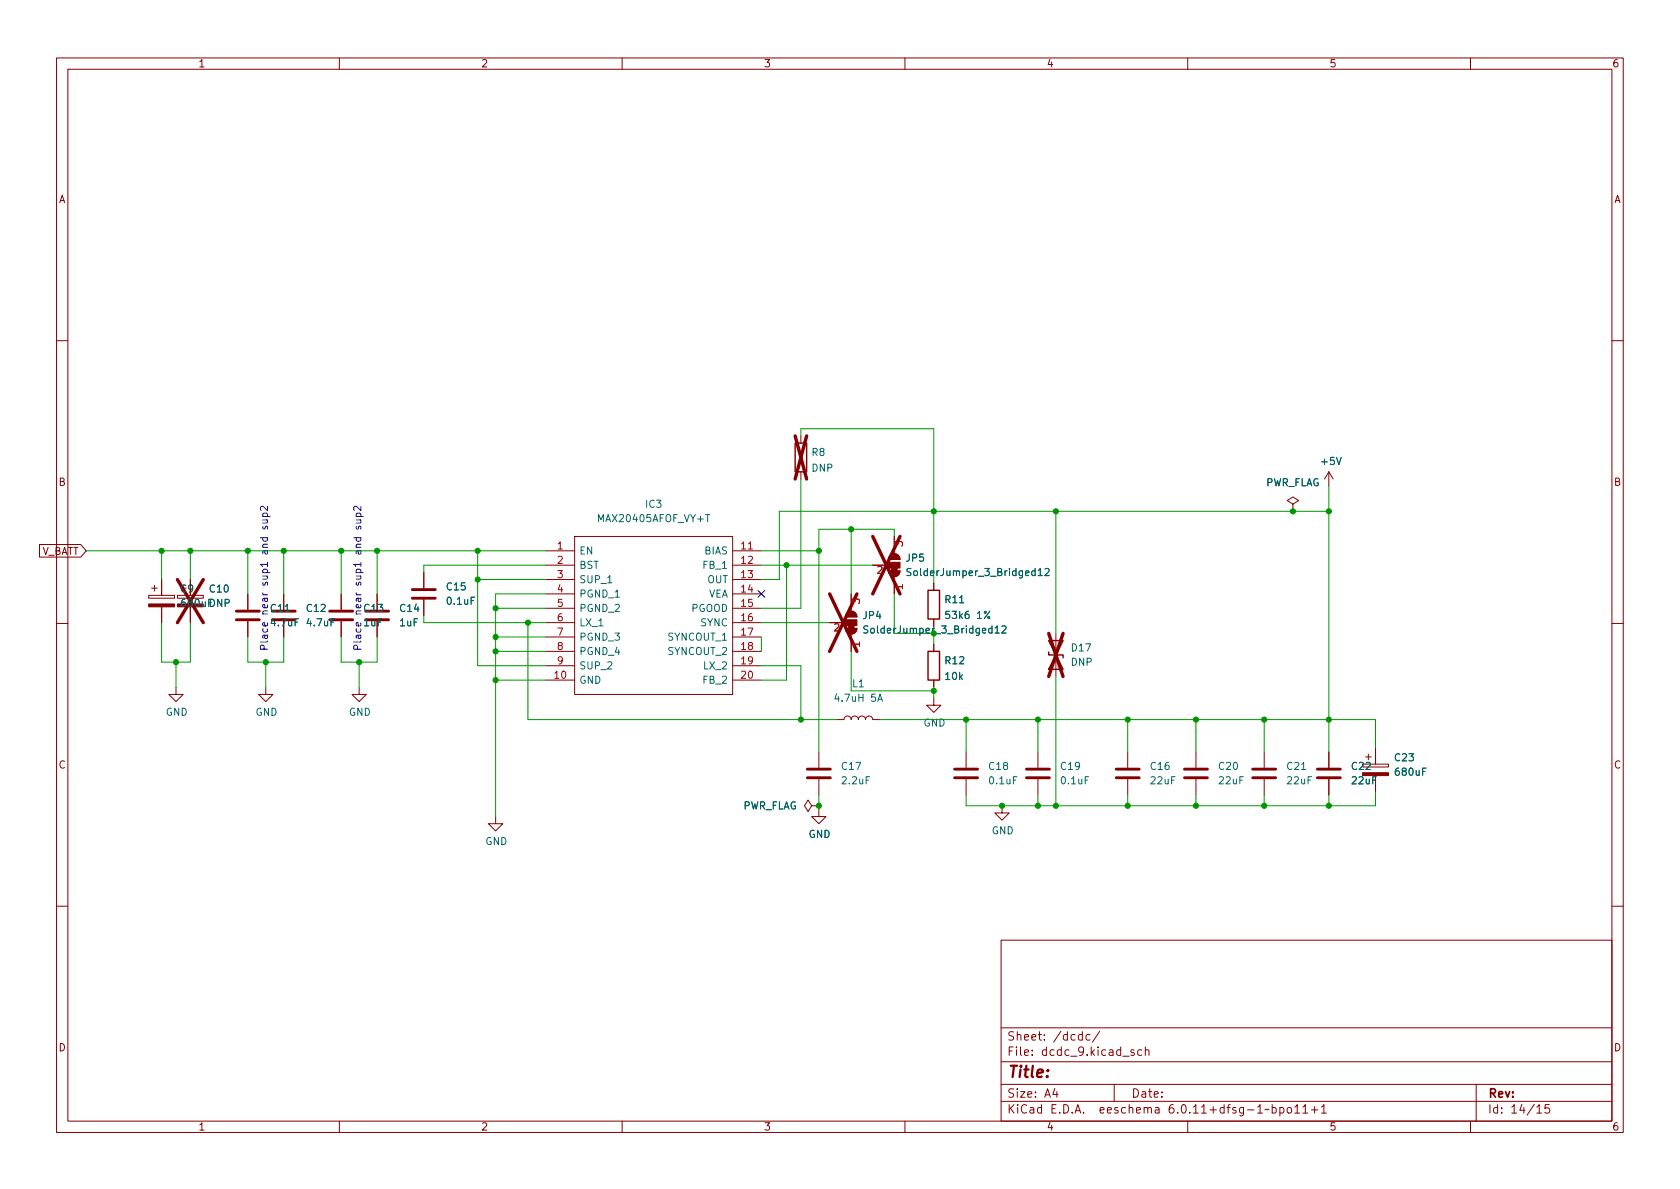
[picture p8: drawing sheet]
<svg xmlns="http://www.w3.org/2000/svg" width="297mm" height="210mm" viewBox="0 0 297 210" stroke-linecap="round" stroke-linejoin="round" font-family="sans-serif">
<g fill="none" stroke="#840000" stroke-width=".18">
<path d="M10 10.2h277v190.1h-277zM12 12.2h273v186.1h-273zM60 10.2v2M110 10.2v2M160 10.2v2M210 10.2v2M260 10.2v2M10 60.2h2M141.6 77.1v1.3M285 60.2h2M7 96.3h7.3l.9 1.1-.9 1.1h-7.3zM96.5 99.9h5.1"/>
<path d="M96.5 97.4h5.1M101.6 94.9h27.9v27.9h-27.9zM129.5 99.9h5.1M129.5 97.4h5.1M141.6 83.4v1.3M154.3 99.9h2.8M157.4 98.2a1.02 1.02 0 0 1 1.1-.2 1.02 1.02 0 0 1 .6 .9h-2zM158.1 94.9v3M228.6 89.1l1-.6-1-.6-1 .6 1 .6v1.3M228.6 90.4h.1M234.9 83.4v2.6M234.9 83.4l-.7 1.3"/>
<path d="M234.9 83.4l.8 1.3M10 110.2h2M26.3 105.3h4.6v.5h-4.6zM26.8 104h1M27.3 103.5v1M28.6 102.5v2.8M28.6 107.3v2.8M31.4 105.3h4.5v.5h-4.5zM33.7 102.5v2.8M33.7 107.3v2.8M43.8 105v2.8M43.8 109.8v2.8"/>
<path d="M50.2 105v2.8M50.2 109.8v2.8M60.3 105v2.8M60.3 109.8v2.8M66.7 105v2.8M66.7 109.8v2.8M74.9 101.2v2.8M74.9 106v2.8M96.5 110.1h5.1M96.5 102.5h5.1M96.5 105h5.1M96.5 107.6h5.1"/>
<path d="M96.5 112.6h5.1M96.5 115.2h5.1M96.5 117.7h5.1M129.5 110.1h5.1M129.5 102.5h5.1M129.5 105h5.1M129.5 107.6h5.1M129.5 112.6h5.1M129.5 115.2h5.1M129.5 117.7h5.1M146.7 110.1h2.8M149.5 111.1h2a1.02 1.02 0 0 1-1 1 1.02 1.02 0 0 1-1-1z"/>
<path d="M149.8 108.4a1.02 1.02 0 0 1 1.1-.3 1.02 1.02 0 0 1 .6 1h-2zM150.5 105v3.1M150.5 112.1v3.1M157.1 101h2a1.02 1.02 0 0 1-1 1 1.02 1.02 0 0 1-1-1zM158.1 102v3M165.1 103.1v1.3M165.1 109.5v1.2M165.1 113.9v1.3M186.7 112v7.6M285 110.2h2M31.1 121.5v1.3h1.3l-1.3 1.3-1.3-1.3h1.3M47 121.5v1.3h1.3l-1.3 1.3-1.3-1.3h1.3"/>
<path d="M63.5 121.5v1.3h1.3l-1.3 1.3-1.3-1.3h1.3M96.5 120.3h5.1M129.5 120.3h5.1M144.8 133v2.8M144.8 137.8v2.8M148 127.2h1.2a.64 .64 0 0 1 .7-.6 .64 .64 0 0 1 .6 .6 .64 .64 0 0 1 .6-.6 .64 .64 0 0 1 .7 .6 .64 .64 0 0 1 .6-.6 .64 .64 0 0 1 .6 .6 .64 .64 0 0 1 .7-.6 .64 .64 0 0 1 .6 .6h1.3M165.1 123.4v1.3h1.3l-1.3 1.3-1.3-1.3h1.3M165.1 120.3v1.2M170.8 133v2.8M170.8 137.8v2.8M183.5 133v2.8M183.5 137.8v2.8"/>
<path d="M199.4 133v2.8M199.4 137.8v2.8M211.5 133v2.8M211.5 137.8v2.8M223.5 133v2.8M223.5 137.8v2.8M234.9 133v2.8M234.9 137.8v2.8M240.9 135.1h4.6v.5h-4.6zM241.4 133.9h1M241.9 133.3v1.1M243.2 132.3v2.8"/>
<path d="M243.2 137.2v2.7M87.6 144.4v1.3h1.3l-1.3 1.2-1.2-1.2h1.2M143.5 142.5l-.6-1-.7 1 .7 1 .6-1h1.3M144.8 143.1v1.3h1.2l-1.2 1.3-1.3-1.3h1.3M144.8 142.5h.1M177.2 142.5v1.3h1.2l-1.2 1.2-1.3-1.2h1.3M10 160.2h2M177 166.3h108v32h-108zM285 160.2h2M60 198.3v2M110 198.3v2M160 198.3v2"/>
<path d="M177 194.8h108M177 191.8h108M177 187.8h108M177 181.8h108M182.5 186.5v.1M182.5 185.7v.1M184.6 183.8v.1M184.6 183v.1M192.7 183l-.4-.1-.3 .3v.4l.1 .3h.6M194.4 182.4l-1.3 1.9M197 191.8v3M201.9 185.7l-.5-.1-.3 .3v.4l.2 .3h.6"/>
<path d="M202.5 185.8l.2-.2 .4 .1v.9M202.5 185.1v1.5M204.3 195.9h.6v.9M204.9 196.2l-.5 .1a.29 .29 0 0 0-.2 .2 .29 .29 0 0 0 .2 .3h.5M210 198.3v2M228.9 196.8h.9M230.4 195.8l.4-.5v1.5M230.4 196.8h.8M231.9 196.3h1.1M232.4 195.7v1.1M233.6 195.8l.5-.5v1.5M233.6 196.8h.9"/>
<path d="M260 198.3v2M261 191.8v6.5M273.9 195.3h-.7l-.1 .7 .3-.1 .5 .1 .1 .2-.1 .5-.2 .1-.6-.1"/>
</g>
<g fill="none" stroke="#840000" stroke-width=".51">
<path d="M41.8 109.6h4M41.8 108.1h4M48.1 109.6h4.1M48.1 108.1h4.1M58.3 109.6h4.1M58.3 108.1h4.1M64.6 109.6h4.1M64.6 108.1h4.1M72.9 105.8h4.1M72.9 104.3h4.1M142.7 137.5h4.1M142.7 136h4.1"/>
<path d="M168.8 137.5h4M168.8 136h4M181.5 137.5h4M181.5 136h4M197.4 137.5h4M197.4 136h4M209.4 137.5h4.1M209.4 136h4.1M221.5 137.5h4.1M221.5 136h4.1M232.9 137.5h4.1M232.9 136h4.1"/>
</g>
<g fill="none" stroke="#006464" stroke-width=".18">
<path d="M124.8 91h.7M125.1 91v1.3M236.3 80.9l.4 1.3 .4-1.3M50.4 108.1h.8M52.8 109.4h-.6v1.3M59.1 109.4h-.6v1.3M83.9 105.6h-.6v1.3M169.7 106.6h.7M171.3 108.1l-.4 .1a.85 .85 0 0 0 0 1.2l.4-.2 .1-.4-.3-.2h-.2l-.3 .2M175.4 111.2l-.4-.1-.2 .2 .1 .6h.5M175.4 110.7v1.2M175.9 111l.4-.3v1.2"/>
<path d="M175.9 111.9h.8M177.2 110.8l.4-.1 .3 .3-.8 .9h.8M183 101l-.3-.1-.3 .3 .1 .5h.5M183 100.5v1.3M183.6 100.9l.3-.4v1.3M183.6 101.8h.7M184.8 100.6l.5-.1 .2 .4-.8 .9h.8M151.9 123.3h.7M152.6 122.7v1.3M153.7 137.3h-.6v1.3M179.8 137.3h-.6v1.3M192.5 137.3h-.6v1.3"/>
<path d="M230.1 136.1h.8M252.1 135.8h-.6v1.3"/>
</g>
<g fill="#840000" stroke="#840000" stroke-width=".18">
<path d="M240.9 136.6h4.6v.6h-4.6z"/>
<path d="M26.3 106.8h4.6v.5h-4.6z"/>
<path d="M31.4 106.8h4.5v.5h-4.5z"/>
<path d="M150 110.6h1v.5h-1z"/>
<path d="M149.5 111.1h2a1.02 1.02 0 0 1-1 1 1.02 1.02 0 0 1-1-1z"/>
<path d="M149.5 109.6h2v1h-2z"/>
<path d="M149.8 108.4a1.02 1.02 0 0 1 1.1-.3 1.02 1.02 0 0 1 .6 1h-2z"/>
<path d="M157.6 100.5h1v.5h-1z"/>
<path d="M157.1 101h2a1.02 1.02 0 0 1-1 1 1.02 1.02 0 0 1-1-1z"/>
<path d="M157.1 99.4h2v1.1h-2z"/>
<path d="M157.4 98.2a1.02 1.02 0 0 1 1.1-.2 1.02 1.02 0 0 1 .6 .9h-2z"/>
</g>
<path d="M140.6 77.1l2 7.6M142.6 77.1l-2 7.6M154.3 94.9l4.8 10.1M159.1 94.9l-4.8 10.1M31.4 102.5l4.5 7.6M35.9 102.5l-4.5 7.6M146.7 105l4.8 10.2M151.5 105l-4.8 10.2M185.4 112l2.6 7.6M188 112l-2.6 7.6" fill="none" stroke="#840000" stroke-width=".6"/>
<path d="M140.6 78.4h2v5h-2zM164.1 104.4h2v5.1h-2zM164.1 115.2h2v5.1h-2zM185.4 115.3v.5h2.6v.5M185.4 113.3h2.6l-2.6 5.1h2.6z" fill="none" stroke="#840000" stroke-width=".25"/>
<path d="M132.3 97.1h.7M158.3 96.6v-.8l.5 .4 .1-.4h.6l.1 .2-.1 .6M147.6 110.4l.5-.1 .2 .4-.8 .9h.8M150.7 106.7v-.8l.5 .5 .1-.4h.5l.2 .2-.2 .5M152 113.9h-1.3l.4 .4M155.2 100.3l.5-.2 .2 .4-.7 .9h.7M159.6 103.8h-1.3l.4 .3" fill="none" stroke="#a90000" stroke-width=".18"/>
<path d="M47.2 110.1l.1 .4-.2 .2-.6-.1v-.5h.3l.1 .6M63.8 110.1v.4l-.2 .2-.6-.1v-.5h.3l.1 .6" fill="none" stroke="#0000c2" stroke-width=".18"/>
<g fill="none" stroke="#009600" stroke-width=".18">
<path d="M141.6 77.1v-1.3h23.5v27.3M15.2 97.4h81.3M28.6 97.4v5.1M33.7 97.4v5.1M43.8 97.4v7.6M50.2 97.4v7.6M60.3 97.4v7.6M66.7 97.4v7.6M84.5 97.4v20.3h12M96.5 99.9h-21.6v1.3M134.6 99.9h19.7M134.6 97.4h10.2"/>
<path d="M139.1 99.9v20.4h-4.5M141.6 84.7v22.9h-7M150.5 93.6v11.4M158.1 94.9v-1.3h-13.3v39.4M186.7 90.4v21.6M234.9 90.4h-97.1v12.1h-3.2M234.9 86v47M28.6 110.1v7h5.1v-7M31.1 117.1v4.4M43.8 112.6v4.5h6.4v-4.5M47 117.1v4.4M60.3 112.6v4.5h6.4v-4.5"/>
<path d="M63.5 117.1v4.4M74.9 108.8v1.3h21.6M84.5 102.5h12M87.6 112.6h8.9M87.6 107.6h8.9M87.6 115.2h8.9M93.3 110.1v17.1h54.7M96.5 105h-8.9v39.4M134.6 110.1h12.1M134.6 117.7h7v9.5M134.6 112.6v2.6M150.5 115.2v7h14.6"/>
<path d="M158.1 105v7h7v1.9M186.7 119.6v22.9M87.6 120.3h8.9M155.6 127.2h87.6v5.1M165.1 121.5v1.9M170.8 127.2v5.8M183.5 127.2v5.8M199.4 127.2v5.8M211.5 127.2v5.8M223.5 127.2v5.8M243.2 139.9v2.6h-72.4v-1.9M144.8 140.6v2.5"/>
<path d="M183.5 140.6v1.9M199.4 140.6v1.9M211.5 140.6v1.9M223.5 140.6v1.9M234.9 140.6v1.9"/>
</g>
<path d="M134 104.4l1.2 1.2M135.2 104.4l-1.2 1.2" fill="none" stroke="#000084" stroke-width=".18"/>
<g fill="#009600" stroke="#009600" stroke-width=".18">
<circle cx="183.5" cy="142.5" r=".46"/>
<circle cx="199.4" cy="142.5" r=".46"/>
<circle cx="186.7" cy="142.5" r=".46"/>
<circle cx="177.2" cy="142.5" r=".46"/>
<circle cx="211.5" cy="127.2" r=".46"/>
<circle cx="199.4" cy="127.2" r=".46"/>
<circle cx="170.8" cy="127.2" r=".46"/>
<circle cx="183.5" cy="127.2" r=".46"/>
<circle cx="60.3" cy="97.4" r=".46"/>
<circle cx="50.2" cy="97.4" r=".46"/>
<circle cx="28.6" cy="97.4" r=".46"/>
<circle cx="33.7" cy="97.4" r=".46"/>
<circle cx="47" cy="117.1" r=".46"/>
<circle cx="43.8" cy="97.4" r=".46"/>
<circle cx="31.1" cy="117.1" r=".46"/>
<circle cx="150.5" cy="93.6" r=".46"/>
<circle cx="165.1" cy="90.4" r=".46"/>
<circle cx="139.1" cy="99.9" r=".46"/>
<circle cx="144.8" cy="97.4" r=".46"/>
<circle cx="165.1" cy="122.2" r=".46"/>
<circle cx="186.7" cy="90.4" r=".46"/>
<circle cx="87.6" cy="120.3" r=".46"/>
<circle cx="87.6" cy="107.6" r=".46"/>
<circle cx="84.5" cy="102.5" r=".46"/>
<circle cx="84.5" cy="97.4" r=".46"/>
<circle cx="63.5" cy="117.1" r=".46"/>
<circle cx="66.7" cy="97.4" r=".46"/>
<circle cx="234.9" cy="142.5" r=".46"/>
<circle cx="223.5" cy="142.5" r=".46"/>
<circle cx="223.5" cy="127.2" r=".46"/>
<circle cx="234.9" cy="127.2" r=".46"/>
<circle cx="234.9" cy="90.4" r=".46"/>
<circle cx="211.5" cy="142.5" r=".46"/>
<circle cx="228.6" cy="90.4" r=".46"/>
<circle cx="93.3" cy="110.1" r=".46"/>
<circle cx="87.6" cy="112.6" r=".46"/>
<circle cx="141.6" cy="127.2" r=".46"/>
<circle cx="87.6" cy="115.2" r=".46"/>
<circle cx="144.8" cy="142.5" r=".46"/>
</g>
<text font-size="2.8" fill="#840000" x="178" y="191.2">Title:</text>
<g font-size="2.1" fill="#840000">
<text x="178" y="184.5">Sheet:</text>
<text x="186.2" y="184.5">/dcdc/</text>
<text x="178" y="187.2">File:</text>
<text x="184.4" y="187.2">dcdc_9.kicad_sch</text>
<text x="178" y="197.4">KiCad</text>
<text x="178" y="194.6">Size:</text>
<text x="184.7" y="194.6">A4</text>
<text x="185.7" y="197.4">E.D.A.</text>
<text x="194.6" y="197.4">eeschema</text>
<text x="200" y="194.6">Date:</text>
<text x="207" y="197.4">6.0.11+dfsg-1~bpo11+1</text>
<text x="263" y="194.6">Rev:</text>
<text x="263" y="197.4">Id:</text>
<text x="267.1" y="197.4">14/15</text>
</g>
<g font-size="1.8" fill="#840000">
<text x="35" y="12.3">1</text>
<text x="85" y="12.3">2</text>
<text x="135" y="12.3">3</text>
<text x="185" y="12.3">4</text>
<text x="235" y="12.3">5</text>
<text x="285" y="12.3">6</text>
<text x="10.4" y="36.3">A</text>
<text x="285.4" y="36.3">A</text>
<text x="10.3" y="86.3">B</text>
<text x="285.3" y="86.3">B</text>
<text x="7.5" y="98.5">V_BATT</text>
<text x="10.3" y="136.3">C</text>
<text x="285.3" y="136.3">C</text>
<text x="10.3" y="186.3">D</text>
<text x="285.3" y="186.3">D</text>
<text x="35" y="200.3">1</text>
<text x="85" y="200.3">2</text>
<text x="135" y="200.3">3</text>
<text x="185" y="200.3">4</text>
<text x="235" y="200.3">5</text>
<text x="285" y="200.3">6</text>
</g>
<g font-size="1.8" fill="#006464">
<text x="143.4" y="81">R8</text>
<text x="143.4" y="83.8">DNP</text>
<text x="233.3" y="82.6">+5V</text>
<text x="223.8" y="86.4">PWR_FLAG</text>
<text x="105.5" y="92.7">MAX20405AFOF_VY+T</text>
<text x="114" y="90.2">IC3</text>
<text x="102.4" y="98.4">EN</text>
<text x="102.4" y="101">BST</text>
<text x="124.1" y="101">FB_1</text>
<text x="124.5" y="98.4">BIAS</text>
<text x="160" y="99.7">JP5</text>
<text x="31.8" y="105.2">C9</text>
<text x="31.8" y="107.7">680uFDNP</text>
<text x="36.8" y="105.2">C10</text>
<text x="78.7" y="104.8">C15</text>
<text x="78.7" y="107.3">0.1uF</text>
<text x="102.4" y="103.5">SUP_1</text>
<text x="102.4" y="106">PGND_1</text>
<text x="125" y="103.5">OUT</text>
<text x="125.3" y="106">VEA</text>
<text x="160" y="102.2">SolderJumper_3_Bridged12</text>
<text x="166.9" y="107">R11</text>
<text x="47.6" y="108.6">C11</text>
<text x="47.6" y="111.1">4.7uF</text>
<text x="54" y="108.6">C12</text>
<text x="54" y="111.1">4.7uF</text>
<text x="64.1" y="108.6">C13</text>
<text x="64.1" y="111.1">1uF</text>
<text x="70.5" y="108.6">C14</text>
<text x="70.5" y="111.1">1uF</text>
<text x="102.4" y="108.6">PGND_2</text>
<text x="102.4" y="111.1">LX_1</text>
<text x="102.4" y="113.7">PGND_3</text>
<text x="117.9" y="113.7">SYNCOUT_1</text>
<text x="122.2" y="108.6">PGOOD</text>
<text x="123.7" y="111.1">SYNC</text>
<text x="152.4" y="109.9">JP4</text>
<text x="166.9" y="109.8">53k6</text>
<text x="172.7" y="109.8">1%</text>
<text x="102.4" y="116.2">PGND_4</text>
<text x="102.4" y="118.7">SUP_2</text>
<text x="117.9" y="116.2">SYNCOUT_2</text>
<text x="124.2" y="118.7">LX_2</text>
<text x="166.9" y="117.8">R12</text>
<text x="189.2" y="115.6">D17</text>
<text x="189.2" y="118.1">DNP</text>
<text x="102.4" y="121.3">GND</text>
<text x="124.1" y="121.3">FB_2</text>
<text x="147.3" y="124.5">4.7uH</text>
<text x="150.6" y="121.9">L1</text>
<text x="153.9" y="124.5">5A</text>
<text x="166.9" y="120.6">10k</text>
<text x="29.2" y="126.9">GND</text>
<text x="45.1" y="126.9">GND</text>
<text x="61.6" y="126.9">GND</text>
<text x="163.2" y="128.9">GND</text>
<text x="148.6" y="136.5">C17</text>
<text x="174.6" y="136.5">C18</text>
<text x="187.3" y="136.5">C19</text>
<text x="203.2" y="136.5">C16</text>
<text x="215.3" y="136.5">C20</text>
<text x="227.3" y="136.5">C21</text>
<text x="238.8" y="136.5">C22</text>
<text x="246.4" y="135">C23</text>
<text x="246.4" y="137.5">680uF</text>
<text x="131.4" y="143.5">PWR_FLAG</text>
<text x="148.6" y="139.1">2.2uF</text>
<text x="174.6" y="139.1">0.1uF</text>
<text x="187.3" y="139.1">0.1uF</text>
<text x="203.2" y="139.1">22uF</text>
<text x="215.3" y="139.1">22uF</text>
<text x="227.3" y="139.1">22uF</text>
<text x="238.8" y="139.1">22uF</text>
<text x="85.7" y="149.8">GND</text>
<text x="142.9" y="148.5">GND</text>
<text x="175.3" y="147.9">GND</text>
</g>
<g font-size="1.8" fill="#0000c2">
<text x="47.4" y="93.3" transform="rotate(-90 47.4 93.3)">sup2</text>
<text x="63.9" y="93.3" transform="rotate(-90 63.9 93.3)">sup2</text>
<text x="47.4" y="97.9" transform="rotate(-90 47.4 97.9)">and</text>
<text x="63.9" y="97.9" transform="rotate(-90 63.9 97.9)">and</text>
<text x="47.4" y="103.5" transform="rotate(-90 47.4 103.5)">sup1</text>
<text x="63.9" y="103.5" transform="rotate(-90 63.9 103.5)">sup1</text>
<text x="47.4" y="108.8" transform="rotate(-90 47.4 108.8)">near</text>
<text x="63.9" y="108.8" transform="rotate(-90 63.9 108.8)">near</text>
<text x="47.4" y="115.2" transform="rotate(-90 47.4 115.2)">Place</text>
<text x="63.9" y="115.2" transform="rotate(-90 63.9 115.2)">Place</text>
</g>
<g font-size="1.8" fill="#a90000">
<text x="98.4" y="97.1">1</text>
<text x="98.4" y="99.7">2</text>
<text x="130.8" y="97.1">11</text>
<text x="130.8" y="99.7">12</text>
<text x="98.4" y="102.2">3</text>
<text x="98.4" y="104.8">4</text>
<text x="98.4" y="107.3">5</text>
<text x="130.8" y="102.2">13</text>
<text x="130.8" y="104.8">14</text>
<text x="130.8" y="107.3">15</text>
<text x="160.4" y="104.4" transform="rotate(-90 160.4 104.4)">1</text>
<text x="98.4" y="109.8">6</text>
<text x="98.4" y="112.4">7</text>
<text x="130.8" y="109.8">16</text>
<text x="130.8" y="112.4">17</text>
<text x="98.4" y="114.9">8</text>
<text x="98.4" y="117.5">9</text>
<text x="130.8" y="114.9">18</text>
<text x="130.8" y="117.5">19</text>
<text x="152.8" y="114.6" transform="rotate(-90 152.8 114.6)">1</text>
<text x="97.8" y="120">10</text>
<text x="130.8" y="120">20</text>
</g>
<text font-size="1.8" fill="#009600" x="152.4" y="112.4">SolderJumper_3_Bridged12</text>
</svg>
